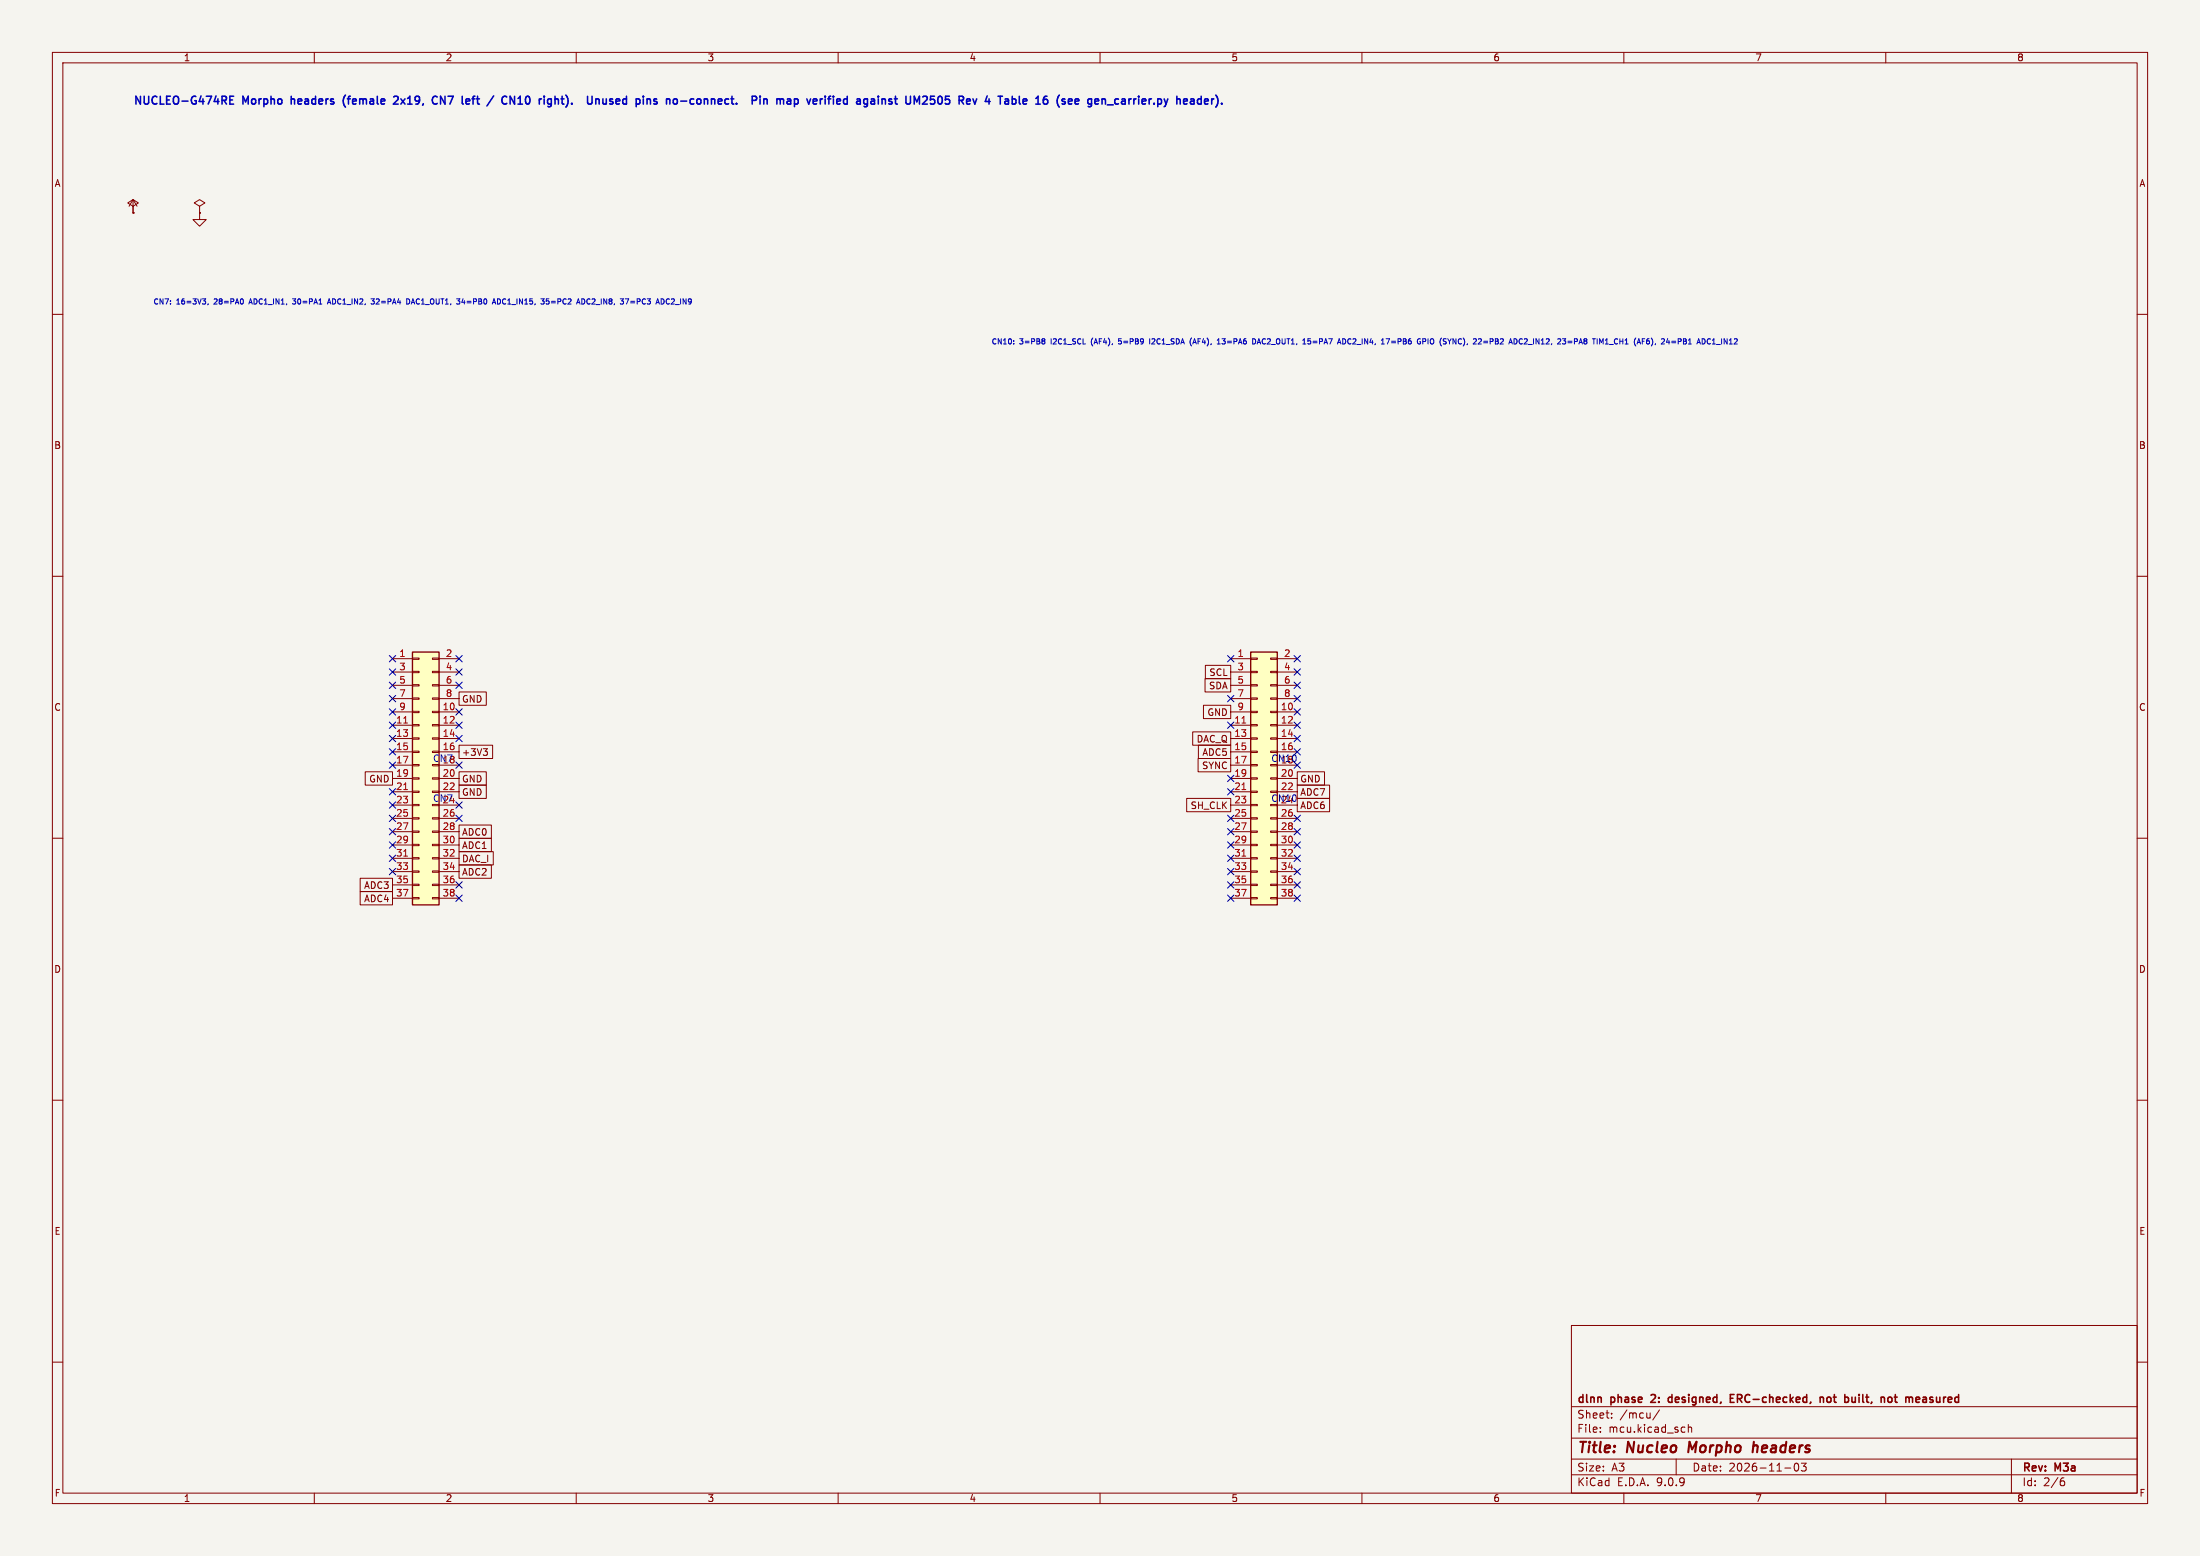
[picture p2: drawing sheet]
<svg xmlns="http://www.w3.org/2000/svg" width="420mm" height="297mm" viewBox="0 0 420 297" stroke-linecap="round" stroke-linejoin="round" font-family="sans-serif">
<path d="M0 0h420v297h-420z" fill="#f5f4ef" stroke="#f5f4ef" stroke-width=".19"/>
<g fill="none" stroke="#840000" stroke-width=".19">
<path d="M10 10h400v277h-400zM12 12h396v273h-396zM60 10v2M110 10v2M160 10v2M210 10v2M260 10v2M310 10v2M360 10v2M10 60h2M408 60h2M10 110h2"/>
<path d="M408 110h2M10 160h2M408 160h2M10 210h2M408 210h2M300 253h108v32h-108zM10 260h2M300 278.5h108M300 274.5h108M300 268.5h108M305.5 273.2v.2M305.5 272.5v.1"/>
<path d="M307.7 270.5v.2M307.7 269.8v.1M316.8 269.1l-1.3 1.9M320 278.5v3M321.2 272.4l.5 .1M321.7 273.3l-.5 .1M322.3 272.5l.2-.1 .4 .1v.9M322.3 271.9v1.5M342.7 279.4l.2-.1a.8 .8 0 0 1 .5 .7 .8 .8 0 0 1-.5 .8l-.2-.2-.2-.4zM343.9 279.3h.9l-.5 .6 .4 .1v.6l-.2 .2-.6-.2M384 278.5v6.5M408 260h2"/>
<path d="M60 285v2M110 285v2M160 285v2M210 285v2M260 285v2M300 281.5h108M310 285v2M340.7 280.2h1.2M360 285v2M393.6 282.7h.4l.2 .2-.1 .5-.5 .2M394 282.1l-.4 .1"/>
</g>
<path d="M322.5 275.2l-.2 2M334.8 275.2l-.2 2M335.5 276a.57 .57 0 0 0-.8 .1M335.6 276.2l-.2 1" fill="none" stroke="#840000" stroke-width=".4"/>
<g fill="none" stroke="#840000" stroke-width=".3">
<path d="M315.3 266.3h-.1M316 266.8l-.9 .9h.9M319.2 266.8l-.4-.1-.3 .3 .1 .6h.6M330.3 266.9h.5M331 266.2h-.7v1.5h.7M347.5 266.8l.2-.1 .3 .1 .1 .9M347.5 266.7v1M349.4 266.8l-.4-.1-.2 .3 .1 .6h.5M354.2 267.5l-.4 .2M354.2 266.7v1M360.7 266.7l.3 .1 .2 .2-.1 .5-.4 .2M361.6 266.7h.6"/>
<path d="M361.8 266.2v1.3l.4 .2M367.5 266.7l-.4 .1M367.6 267.1h-.3a.29 .29 0 0 0-.3 .3 .29 .29 0 0 0 .3 .3h.3"/>
</g>
<path d="M238.8 124.5h5v48.2h-5z" fill="#ffffc2"/>
<path d="M238.8 124.5h5v48.2h-5z" fill="none" stroke="#840000" stroke-width=".25"/>
<g fill="none" stroke="#840000" stroke-width=".19">
<path d="M234.9 125.7h3.9M234.9 128.3h3.9M234.9 130.8h3.9M234.9 133.4h3.9M234.9 135.9h3.9M234.9 138.4h3.9M238.8 125.6h1.2v.3h-1.2zM238.8 128.1h1.2v.3h-1.2zM238.8 130.7h1.2v.2h-1.2zM238.8 133.2h1.2v.3h-1.2zM238.8 135.8h1.2v.2h-1.2zM238.8 138.3h1.2v.3h-1.2z"/>
<path d="M242.6 125.6h1.2v.3h-1.2zM242.6 128.1h1.2v.3h-1.2zM242.6 130.7h1.2v.2h-1.2zM242.6 133.2h1.2v.3h-1.2zM242.6 135.8h1.2v.2h-1.2zM242.6 138.3h1.2v.3h-1.2zM243.8 125.7h3.8M243.8 128.3h3.8M243.8 130.8h3.8M243.8 133.4h3.8M243.8 135.9h3.8M243.8 138.4h3.8"/>
<path d="M234.9 141h3.9M234.9 143.5h3.9M234.9 146.1h3.9M234.9 148.6h3.9M234.9 151.1h3.9M234.9 153.7h3.9M234.9 156.2h3.9M234.9 158.8h3.9M238.8 140.8h1.2v.3h-1.2zM238.8 143.4h1.2v.2h-1.2zM238.8 145.9h1.2v.3h-1.2zM238.8 148.5h1.2v.2h-1.2z"/>
<path d="M238.8 151h1.2v.3h-1.2zM238.8 153.5h1.2v.3h-1.2zM238.8 156.1h1.2v.2h-1.2zM238.8 158.6h1.2v.3h-1.2zM242.6 140.8h1.2v.3h-1.2zM242.6 143.4h1.2v.2h-1.2zM242.6 148.5h1.2v.2h-1.2zM242.6 151h1.2v.3h-1.2zM242.6 156.1h1.2v.2h-1.2zM242.6 158.6h1.2v.3h-1.2zM243.8 141h3.8M243.8 143.5h3.8"/>
<path d="M243.8 146.1h3.8M243.8 148.6h3.8M243.8 151.1h3.8M243.8 153.7h3.8M243.8 156.2h3.8M243.8 158.8h3.8M234.9 161.3h3.9M234.9 163.8h3.9M234.9 166.4h3.9M234.9 168.9h3.9M234.9 171.5h3.9M238.8 161.2h1.2v.2h-1.2z"/>
<path d="M238.8 163.7h1.2v.3h-1.2zM238.8 166.2h1.2v.3h-1.2zM238.8 168.8h1.2v.2h-1.2zM238.8 171.3h1.2v.3h-1.2zM242.6 161.2h1.2v.2h-1.2zM242.6 163.7h1.2v.3h-1.2zM242.6 166.2h1.2v.3h-1.2zM242.6 168.8h1.2v.2h-1.2zM242.6 171.3h1.2v.3h-1.2zM243.8 161.3h3.8M243.8 163.8h3.8M243.8 166.4h3.8"/>
<path d="M243.8 168.9h3.8M243.8 171.5h3.8"/>
</g>
<path d="M237.1 138h.7M237.1 150.7h.7M237.1 163.4h.7" fill="none" stroke="#a90000" stroke-width=".19"/>
<path d="M78.7 124.5h5.1v48.2h-5.1z" fill="#ffffc2"/>
<path d="M78.7 124.5h5.1v48.2h-5.1z" fill="none" stroke="#840000" stroke-width=".25"/>
<g fill="none" stroke="#840000" stroke-width=".19">
<path d="M25.4 39.4l1-.7-1-.6-1 .6 1 .7v1.2M25.4 38.1l-.8 1.3M25.4 38.1l.8 1.3M25.4 38.1v2.5M38.1 39.4l1-.7-1-.6-1 .6 1 .7v1.2M25.4 40.6h.1M38.1 40.6v1.3h1.3l-1.3 1.3-1.3-1.3h1.3M38.1 40.6h.1M74.9 125.7h3.8M74.9 128.3h3.8M74.9 130.8h3.8M74.9 133.4h3.8"/>
<path d="M74.9 135.9h3.8M74.9 138.4h3.8M78.7 125.6h1.3v.3h-1.3zM78.7 128.1h1.3v.3h-1.3zM78.7 130.7h1.3v.2h-1.3zM78.7 133.2h1.3v.3h-1.3zM78.7 135.8h1.3v.2h-1.3zM78.7 138.3h1.3v.3h-1.3zM82.5 125.6h1.3v.3h-1.3zM82.5 128.1h1.3v.3h-1.3zM82.5 130.7h1.3v.2h-1.3zM82.5 133.2h1.3v.3h-1.3z"/>
<path d="M82.5 135.8h1.3v.2h-1.3zM82.5 138.3h1.3v.3h-1.3zM83.8 125.7h3.8M83.8 128.3h3.8M83.8 130.8h3.8M83.8 133.4h3.8M83.8 135.9h3.8M83.8 138.4h3.8M87.6 132.1h5.2v2.5h-5.2zM227.7 139.7h7.2v2.5h-7.2zM229.7 134.6h5.2v2.6h-5.2zM230 129.5h4.9v2.6h-4.9z"/>
<path d="M230.1 127h4.8v2.5h-4.8zM69.7 147.3h5.2v2.6h-5.2zM74.9 141h3.8M74.9 143.5h3.8M74.9 146.1h3.8M74.9 148.6h3.8M74.9 151.1h3.8M74.9 153.7h3.8M74.9 156.2h3.8M74.9 158.8h3.8M78.7 140.8h1.3v.3h-1.3zM78.7 143.4h1.3v.2h-1.3z"/>
<path d="M78.7 145.9h1.3v.3h-1.3zM78.7 148.5h1.3v.2h-1.3zM78.7 151h1.3v.3h-1.3zM78.7 153.5h1.3v.3h-1.3zM78.7 156.1h1.3v.2h-1.3zM78.7 158.6h1.3v.3h-1.3zM82.5 140.8h1.3v.3h-1.3zM82.5 143.4h1.3v.2h-1.3zM82.5 148.5h1.3v.2h-1.3zM82.5 151h1.3v.3h-1.3zM82.5 156.1h1.3v.2h-1.3zM82.5 158.6h1.3v.3h-1.3z"/>
<path d="M83.8 141h3.8M83.8 143.5h3.8M83.8 146.1h3.8M83.8 148.6h3.8M83.8 151.1h3.8M83.8 153.7h3.8M83.8 156.2h3.8M83.8 158.8h3.8M87.6 149.9h5.2v2.5h-5.2zM87.6 157.5h6.2v2.5h-6.2zM87.6 142.2h6.4v2.6h-6.4zM87.6 147.3h5.2v2.6h-5.2z"/>
<path d="M92.3 142.9h.7l-.4 .5M92.8 143.4l.2 .2v.3l-.2 .3M226.5 152.4h8.4v2.5h-8.4zM228.7 144.8h6.2v2.5h-6.2zM228.8 142.2h6.1v2.6h-6.1zM247.6 152.4h6.2v2.5h-6.2zM247.6 149.9h6.2v2.5h-6.2zM247.6 147.3h5.3v2.6h-5.3zM68.8 170.2h6.1v2.5h-6.1zM68.8 167.6h6.1v2.6h-6.1zM74.9 161.3h3.8M74.9 163.8h3.8"/>
<path d="M74.9 166.4h3.8M74.9 168.9h3.8M74.9 171.5h3.8M78.7 161.2h1.3v.2h-1.3zM78.7 163.7h1.3v.3h-1.3zM78.7 166.2h1.3v.3h-1.3zM78.7 168.8h1.3v.2h-1.3zM78.7 171.3h1.3v.3h-1.3zM82.5 161.2h1.3v.2h-1.3zM82.5 163.7h1.3v.3h-1.3zM82.5 166.2h1.3v.3h-1.3zM82.5 168.8h1.3v.2h-1.3z"/>
<path d="M82.5 171.3h1.3v.3h-1.3zM83.8 161.3h3.8M83.8 163.8h3.8M83.8 166.4h3.8M83.8 168.9h3.8M83.8 171.5h3.8M87.6 160h6.2v2.6h-6.2zM87.6 162.6h6.6v2.5h-6.6zM87.6 165.1h6.2v2.5h-6.2z"/>
</g>
<path d="M77.1 138h.7M77.1 150.7h.7M77.1 163.4h.7" fill="none" stroke="#a90000" stroke-width=".19"/>
<g fill="none" stroke="#000084" stroke-width=".19">
<path d="M74.3 135.3l1.2 1.2M74.3 137.8l1.2 1.2M74.3 132.7l1.2 1.3M74.3 125.1l1.2 1.2M74.3 127.7l1.2 1.2M74.3 130.2l1.2 1.2M75.5 135.3l-1.2 1.2M75.5 137.8l-1.2 1.2M75.5 125.1l-1.2 1.2M75.5 127.7l-1.2 1.2M75.5 130.2l-1.2 1.2M75.5 132.7l-1.2 1.3"/>
<path d="M87 130.2l1.2 1.2M87 137.8l1.2 1.2M87 135.3l1.2 1.2M87 125.1l1.2 1.2M87 127.7l1.2 1.2M88.2 130.2l-1.2 1.2M88.2 125.1l-1.2 1.2M88.2 127.7l-1.2 1.2M88.2 137.8l-1.2 1.2M88.2 135.3l-1.2 1.2M234.3 132.7l1.3 1.3M234.3 125.1l1.3 1.2"/>
<path d="M234.3 137.8l1.3 1.2M235.6 137.8l-1.3 1.2M235.6 132.7l-1.3 1.3M235.6 125.1l-1.3 1.2M247 125.1l1.3 1.2M247 127.7l1.3 1.2M247 130.2l1.3 1.2M247 132.7l1.3 1.3M247 135.3l1.3 1.2M247 137.8l1.3 1.2M248.3 137.8l-1.3 1.2M248.3 135.3l-1.3 1.2"/>
<path d="M248.3 125.1l-1.3 1.2M248.3 127.7l-1.3 1.2M248.3 130.2l-1.3 1.2M248.3 132.7l-1.3 1.3M74.3 140.4l1.2 1.2M74.3 142.9l1.2 1.2M74.3 145.4l1.2 1.3M74.3 150.5l1.2 1.2M74.3 153.1l1.2 1.2M74.3 155.6l1.2 1.2M74.3 158.1l1.2 1.3M75.5 142.9l-1.2 1.2"/>
<path d="M75.5 140.4l-1.2 1.2M75.5 145.4l-1.2 1.3M75.5 150.5l-1.2 1.2M75.5 153.1l-1.2 1.2M75.5 155.6l-1.2 1.2M75.5 158.1l-1.2 1.3M87 153.1l1.2 1.2M87 155.6l1.2 1.2M87 145.4l1.2 1.3M87 140.4l1.2 1.2M88.2 140.4l-1.2 1.2M88.2 145.4l-1.2 1.3"/>
<path d="M88.2 153.1l-1.2 1.2M88.2 155.6l-1.2 1.2M234.3 150.5l1.3 1.2M234.3 158.1l1.3 1.3M234.3 155.6l1.3 1.2M234.3 148l1.3 1.2M235.6 150.5l-1.3 1.2M235.6 158.1l-1.3 1.3M235.6 155.6l-1.3 1.2M235.6 148l-1.3 1.2M247 158.1l1.3 1.3M247 155.6l1.3 1.2"/>
<path d="M247 145.4l1.3 1.3M247 140.4l1.3 1.2M247 142.9l1.3 1.2M248.3 145.4l-1.3 1.3M248.3 142.9l-1.3 1.2M248.3 158.1l-1.3 1.3M248.3 155.6l-1.3 1.2M248.3 140.4l-1.3 1.2M74.3 160.7l1.2 1.2M74.3 163.2l1.2 1.2M74.3 165.8l1.2 1.2M75.5 160.7l-1.2 1.2"/>
<path d="M75.5 163.2l-1.2 1.2M75.5 165.8l-1.2 1.2M87 170.8l1.2 1.3M87 168.3l1.2 1.2M88.2 168.3l-1.2 1.2M88.2 170.8l-1.2 1.3M234.3 163.2l1.3 1.2M234.3 160.7l1.3 1.2M234.3 165.8l1.3 1.2M234.3 168.3l1.3 1.2M234.3 170.8l1.3 1.3M235.6 163.2l-1.3 1.2"/>
<path d="M235.6 160.7l-1.3 1.2M235.6 170.8l-1.3 1.3M235.6 165.8l-1.3 1.2M235.6 168.3l-1.3 1.2M247 160.7l1.3 1.2M247 163.2l1.3 1.2M247 165.8l1.3 1.2M247 168.3l1.3 1.2M247 170.8l1.3 1.3M248.3 160.7l-1.3 1.2M248.3 163.2l-1.3 1.2M248.3 165.8l-1.3 1.2"/>
<path d="M248.3 168.3l-1.3 1.2M248.3 170.8l-1.3 1.3"/>
</g>
<g fill="none" stroke="#0000c2" stroke-width=".19">
<path d="M39.7 58l-.1 .2M47.6 57.8h.5M47.8 57l-.3 1M55.8 57h.7l-.4 .4h.2M55.8 57.9l.5 .1M62.5 58l.3-1 .4 1M62.6 57.8h.5M70.8 57h.7l-.4 .4 .3 .1 .1 .3-.2 .2h-.3M77.6 57a.51 .51 0 0 1 .6 .5 .51 .51 0 0 1-.6 .5zM78.6 57.8h.5M78.8 57l-.3 1M88.4 57l-.2 .7h.6"/>
<path d="M94.1 57.8h.4M94.3 57l.3 1M95 57a.51 .51 0 0 1 .6 .5 .51 .51 0 0 1-.6 .5zM104.8 57h-.5v.5h.4l.1 .4h-.5M111.1 57a.51 .51 0 0 1 .5 .5 .51 .51 0 0 1-.5 .5M112.4 57a.54 .54 0 0 0-.4 .5 .54 .54 0 0 0 .4 .5M120.4 57.5h.8M120.4 57.8h.8M126.7 57.3v.5M127.8 57.1a.44 .44 0 0 0-.6 .4 .44 .44 0 0 0 .6 .4M193.5 65.6v.1M193.5 65v.1"/>
<path d="M199.3 64.7l.2 .1-.2 .3 .2 .4-.2 .2M208.4 64.9v.7M213.5 65.6l.4 .1M214 64.7h-.4l-.1 .4 .4-.1M219.5 64.7v1M220.3 64.7l-.4 .1M220.4 65.1l-.5 .6h.6M227.4 66h.1M227.5 64.5l-.1 .1M227.8 65.4h.5M228 64.7l-.3 1M232.4 65.7h.5"/>
<path d="M232.6 64.8l.1-.1v1M233.3 64.7h.6M233.3 65.6l.4 .1M239.1 64.7a.51 .51 0 0 1 .6 .5 .51 .51 0 0 1-.6 .5M240 65.7l.3-1 .4 1M240.1 65.4h.5M249.7 64.7h.5M249.8 65h.2l.2 .2-.1 .4-.3 .1M256.3 64.7a.51 .51 0 0 1 .6 .5 .51 .51 0 0 1-.6 .5zM264.6 64.7h.7l-.4 1M265.7 65.1h.7M265.7 65.4h.7"/>
<path d="M271.6 64.7h.4l.2 .1-.1 .3-.5 .1M272.6 64.7v1M277.4 65.7v-1l.5 1M283.2 65.1h.8M283.2 65.4h.8M290 65.2l.2 .4h.4M290.6 64.8l-.4-.1-.2 .4M291.4 64.7l-.4 .1M291.5 65.1l-.6 .6h.7M299.3 65.1h.8M299.3 65.4h.8M300.6 65.2h.3"/>
<path d="M300.9 64.7h-.3v1M306.5 65.7h.5M306.6 64.9l.2-.2v1M307.2 65.8h.8M315.2 64.5a1.15 1.15 0 0 1 0 1.5M320.4 64.7h.4l.1 .1v.3l-.5 .1M326.9 65.7h.6M326.9 64.9l.3-.2v1M327.7 65.8h.7"/>
</g>
<g fill="none" stroke="#0000c2" stroke-width=".3">
<path d="M43.9 19.1h.5M44.6 18.4h-.7v1.5h.7M55.6 18.4v1.5M55.7 18.9l-.1 .1M66 18.2a1.72 1.72 0 0 0 0 2.2M75.2 18.5l.5-.1 .3 .1v.3l-.9 1.1h.9M82.8 18.4h.4l.3 .1M83.5 19.7l-.3 .2-.4-.1M84.1 19.9v-1.5l.9 1.5M90.1 18.9h.6M90.7 18.4l-.4 .2v1.3M96.1 18.4l-.3 .6 .1 .5 .2 .3"/>
<path d="M97.4 18.4l.8 1.5v-1.5M98.9 19.9h.8M98.9 18.8l.4-.4v1.5M106 18.9h.5l.1 1M107.1 18.9h.6M114.3 18.9l.1 1M115.1 18.9l.1 .9 .3 .1 .2-.2M115.7 18.9v1M117 18.9h-.4l-.2 .2 .1 .2 .5 .1v.4h-.6M117.7 18.9v.9M118.3 19.2l-.7 .2M127.2 18.9v1"/>
<path d="M127.7 18.9l-.5 .1M133 19.2l.3-.3h.4l.1 .3-.1 .6-.4 .1-.3-.3M148.3 19l.4-.1 .3 .2M148.3 18.9v1M149 19.1l.2-.2h.3l.1 1M149 19.1v.8M150.3 18.9h.6l.1 1M151 19.2l-.5 .1a.29 .29 0 0 0-.3 .3 .29 .29 0 0 0 .3 .3l.5-.1M155.9 18.9l.1 .3-.8 .2M156.6 18.9v1M156.9 18.9l-.3 .3M173 18.4v1.2l.2 .3"/>
<path d="M183.1 19.2h.6M183.7 18.4h-.6v1.5M192.3 18.9l.2 .2v.8M192.5 19.8l-.5 .1M192.5 19.2l-.5 .1M193.2 18.9h.5l.3 .3-.2 .6h-.6M193.2 18.4v1.5M199.6 18.4h-.1a1.01 1.01 0 0 0 0 1.5h.2M199.7 18.9l-.4 .1-.1 .2M202.2 18.2l-.2 .2M209.2 18.9h.5v.3l-.7 .2M209.7 19.8l-.5 .1"/>
<path d="M210.4 18.9v1M210.6 18.9l-.2 .1M214.2 18.9h.5l.1 1M214.8 19.2l-.5 .1a.29 .29 0 0 0-.2 .3 .29 .29 0 0 0 .2 .3l.5-.1M221 19.8h.6M221 18.9h.6M221 18.9v1.5M202 20.2l.2 .2"/>
</g>
<g font-size="2.8" fill="#840000">
<text x="301" y="277.9">Title:</text>
<text x="310.6" y="277.9">Nucleo</text>
<text x="323.2" y="277.9">Morpho</text>
<text x="336.2" y="277.9">headers</text>
</g>
<g font-size="2.1" fill="#0000c2">
<text x="25.4" y="20.1">NUCLEO-G474RE</text>
<text x="46.4" y="20.1">Morpho</text>
<text x="56.2" y="20.1">headers</text>
<text x="66.8" y="20.1">(female</text>
<text x="77.1" y="20.1">2x19,</text>
<text x="85" y="20.1">CN7</text>
<text x="91.3" y="20.1">left</text>
<text x="96.8" y="20.1">/</text>
<text x="100.1" y="20.1">CN10</text>
<text x="107.8" y="20.1">right).</text>
<text x="118.2" y="20.1">Unused</text>
<text x="128.1" y="20.1">pins</text>
<text x="134.5" y="20.1">no-connect.</text>
<text x="152" y="20.1">Pin</text>
<text x="157.4" y="20.1">map</text>
<text x="163.8" y="20.1">verified</text>
<text x="173.8" y="20.1">against</text>
<text x="183.8" y="20.1">UM2505</text>
<text x="194.5" y="20.1">Rev</text>
<text x="200.2" y="20.1">4</text>
<text x="203.4" y="20.1">Table</text>
<text x="211.1" y="20.1">16</text>
<text x="215.7" y="20.1">(see</text>
<text x="222.2" y="20.1">gen_carrier.py</text>
</g>
<g font-size="2.1" fill="#840000">
<text x="301" y="268.2">dlnn</text>
<text x="307.6" y="268.2">phase</text>
<text x="315.9" y="268.2">2:</text>
<text x="319.8" y="268.2">designed,</text>
<text x="332.2" y="268.2">ERC-checked,</text>
<text x="349.9" y="268.2">not</text>
<text x="355.2" y="268.2">built,</text>
<text x="362.8" y="268.2">not</text>
<text x="368.1" y="268.2">measured</text>
<text x="301" y="273.7">File:</text>
<text x="301" y="271">Sheet:</text>
<text x="307.1" y="273.7">mcu.kicad_sch</text>
<text x="309.2" y="271">/mcu/</text>
<text x="301" y="281.1">Size:</text>
<text x="307.6" y="281.1">A3</text>
<text x="323" y="281.1">Date:</text>
<text x="330" y="281.1">2026-11-03</text>
<text x="386" y="281.3">Rev:</text>
<text x="392.4" y="281.3">M3a</text>
<text x="301" y="283.9">KiCad</text>
<text x="308.7" y="283.9">E.D.A.</text>
<text x="316.3" y="283.9">9.0.9</text>
<text x="386" y="283.9">Id:</text>
<text x="390.1" y="283.9">2/6</text>
</g>
<g font-size="1.8" fill="#840000">
<text x="35" y="11.9">1</text>
<text x="85" y="11.9">2</text>
<text x="135" y="11.9">3</text>
<text x="185" y="11.9">4</text>
<text x="235" y="11.9">5</text>
<text x="285" y="11.9">6</text>
<text x="335" y="11.9">7</text>
<text x="385" y="11.9">8</text>
<text x="10.3" y="35.9">A</text>
<text x="408.3" y="35.9">A</text>
<text x="10.3" y="85.9">B</text>
<text x="408.2" y="85.9">B</text>
<text x="230.7" y="131.8">SDA</text>
<text x="230.8" y="129.2">SCL</text>
<text x="10.3" y="135.9">C</text>
<text x="88.1" y="134.3">GND</text>
<text x="230.4" y="136.8">GND</text>
<text x="408.2" y="135.9">C</text>
<text x="228.3" y="141.9">DAC_Q</text>
<text x="70.4" y="149.5">GND</text>
<text x="88.1" y="144.5">+3V3</text>
<text x="88.1" y="149.5">GND</text>
<text x="229.4" y="147">SYNC</text>
<text x="229.4" y="144.5">ADC5</text>
<text x="248.1" y="149.5">GND</text>
<text x="88.1" y="152.1">GND</text>
<text x="227.2" y="154.6">SH_CLK</text>
<text x="248.1" y="154.6">ADC6</text>
<text x="248.1" y="152.1">ADC7</text>
<text x="88.1" y="159.7">ADC0</text>
<text x="88.1" y="162.2">ADC1</text>
<text x="88.1" y="164.8">DAC_I</text>
<text x="88.1" y="167.3">ADC2</text>
<text x="69.4" y="172.4">ADC4</text>
<text x="69.4" y="169.9">ADC3</text>
<text x="10.3" y="185.9">D</text>
<text x="408.2" y="185.9">D</text>
<text x="10.3" y="235.9">E</text>
<text x="408.3" y="235.9">E</text>
<text x="10.3" y="285.9">F</text>
<text x="35" y="286.9">1</text>
<text x="85" y="286.9">2</text>
<text x="135" y="286.9">3</text>
<text x="185" y="286.9">4</text>
<text x="235" y="286.9">5</text>
<text x="285" y="286.9">6</text>
<text x="335" y="286.9">7</text>
<text x="385" y="286.9">8</text>
<text x="408.3" y="285.9">F</text>
</g>
<g font-size="1.8" fill="#a90000">
<text x="76.1" y="125.5">1</text>
<text x="85" y="125.5">2</text>
<text x="236.1" y="125.5">1</text>
<text x="245" y="125.5">2</text>
<text x="76.1" y="128">3</text>
<text x="76.1" y="130.6">5</text>
<text x="85" y="128">4</text>
<text x="85" y="130.6">6</text>
<text x="236.1" y="128">3</text>
<text x="236.1" y="130.6">5</text>
<text x="245" y="128">4</text>
<text x="245" y="130.6">6</text>
<text x="76.1" y="133.1">7</text>
<text x="76.1" y="135.6">9</text>
<text x="84.4" y="135.6">10</text>
<text x="85" y="133.1">8</text>
<text x="236.1" y="133.1">7</text>
<text x="236.1" y="135.6">9</text>
<text x="244.4" y="135.6">10</text>
<text x="245" y="133.1">8</text>
<text x="75.5" y="138.2">11</text>
<text x="75.5" y="140.7">13</text>
<text x="75.5" y="143.3">15</text>
<text x="84.4" y="138.2">12</text>
<text x="84.4" y="140.7">14</text>
<text x="84.4" y="143.3">16</text>
<text x="235.5" y="138.2">11</text>
<text x="235.5" y="140.7">13</text>
<text x="235.5" y="143.3">15</text>
<text x="244.4" y="138.2">12</text>
<text x="244.4" y="140.7">14</text>
<text x="244.4" y="143.3">16</text>
<text x="75.5" y="145.8">17</text>
<text x="75.5" y="148.3">19</text>
<text x="84.4" y="148.3">20</text>
<text x="235.5" y="145.8">17</text>
<text x="235.5" y="148.3">19</text>
<text x="244.4" y="148.3">20</text>
<text x="75.5" y="150.9">21</text>
<text x="75.5" y="153.4">23</text>
<text x="75.5" y="156">25</text>
<text x="84.4" y="150.9">22</text>
<text x="84.4" y="156">26</text>
<text x="235.5" y="150.9">21</text>
<text x="235.5" y="153.4">23</text>
<text x="235.5" y="156">25</text>
<text x="244.4" y="150.9">22</text>
<text x="244.4" y="156">26</text>
<text x="75.5" y="158.5">27</text>
<text x="75.5" y="161">29</text>
<text x="84.4" y="158.5">28</text>
<text x="84.4" y="161">30</text>
<text x="235.5" y="158.5">27</text>
<text x="235.5" y="161">29</text>
<text x="244.4" y="158.5">28</text>
<text x="244.4" y="161">30</text>
<text x="75.5" y="163.6">31</text>
<text x="75.5" y="166.1">33</text>
<text x="84.4" y="163.6">32</text>
<text x="84.4" y="166.1">34</text>
<text x="235.5" y="163.6">31</text>
<text x="235.5" y="166.1">33</text>
<text x="244.4" y="163.6">32</text>
<text x="244.4" y="166.1">34</text>
<text x="75.5" y="168.7">35</text>
<text x="75.5" y="171.2">37</text>
<text x="84.4" y="168.7">36</text>
<text x="84.4" y="171.2">38</text>
<text x="235.5" y="168.7">35</text>
<text x="235.5" y="171.2">37</text>
<text x="244.4" y="168.7">36</text>
<text x="244.4" y="171.2">38</text>
</g>
<g font-size="1.8" fill="#006464">
<text x="82.6" y="145.6">CN7</text>
<text x="84.4" y="145.8">18</text>
<text x="242.6" y="145.6">CN10</text>
<text x="244.4" y="145.8">18</text>
<text x="82.6" y="153.3">CN7</text>
<text x="84.4" y="153.4">24</text>
<text x="242.6" y="153.3">CN10</text>
<text x="244.4" y="153.4">24</text>
</g>
<g font-size="1.4" fill="#0000c2">
<text x="29.2" y="58.2">CN7:</text>
<text x="33.7" y="58.2">16=3V3,</text>
<text x="41.1" y="58.2">28=PA0</text>
<text x="48.1" y="58.2">ADC1_IN1,</text>
<text x="56.6" y="58.2">30=PA1</text>
<text x="63.6" y="58.2">ADC1_IN2,</text>
<text x="72.1" y="58.2">32=PA4</text>
<text x="79.1" y="58.2">DAC1_OUT1,</text>
<text x="89" y="58.2">34=PB0</text>
<text x="96.1" y="58.2">ADC1_IN15,</text>
<text x="105.6" y="58.2">35=PC2</text>
<text x="112.7" y="58.2">ADC2_IN8,</text>
<text x="121.2" y="58.2">37=PC3</text>
<text x="128.4" y="58.2">ADC2_IN9</text>
<text x="189.2" y="65.8">CN10:</text>
<text x="194.7" y="65.8">3=PB8</text>
<text x="200.8" y="65.8">I2C1_SCL</text>
<text x="208.8" y="65.8">(AF4),</text>
<text x="214.3" y="65.8">5=PB9</text>
<text x="220.4" y="65.8">I2C1_SDA</text>
<text x="228.4" y="65.8">(AF4),</text>
<text x="233.9" y="65.8">13=PA6</text>
<text x="240.9" y="65.8">DAC2_OUT1,</text>
<text x="250.7" y="65.8">15=PA7</text>
<text x="257.7" y="65.8">ADC2_IN4,</text>
<text x="266.2" y="65.8">17=PB6</text>
<text x="273.4" y="65.8">GPIO</text>
<text x="277.9" y="65.8">(SYNC),</text>
<text x="284.6" y="65.8">22=PB2</text>
<text x="291.7" y="65.8">ADC2_IN12,</text>
<text x="301.2" y="65.8">23=PA8</text>
<text x="308.2" y="65.8">TIM1_CH1</text>
<text x="316.3" y="65.8">(AF6),</text>
<text x="321.8" y="65.8">24=PB1</text>
<text x="328.9" y="65.8">ADC1_IN12</text>
</g>
</svg>
